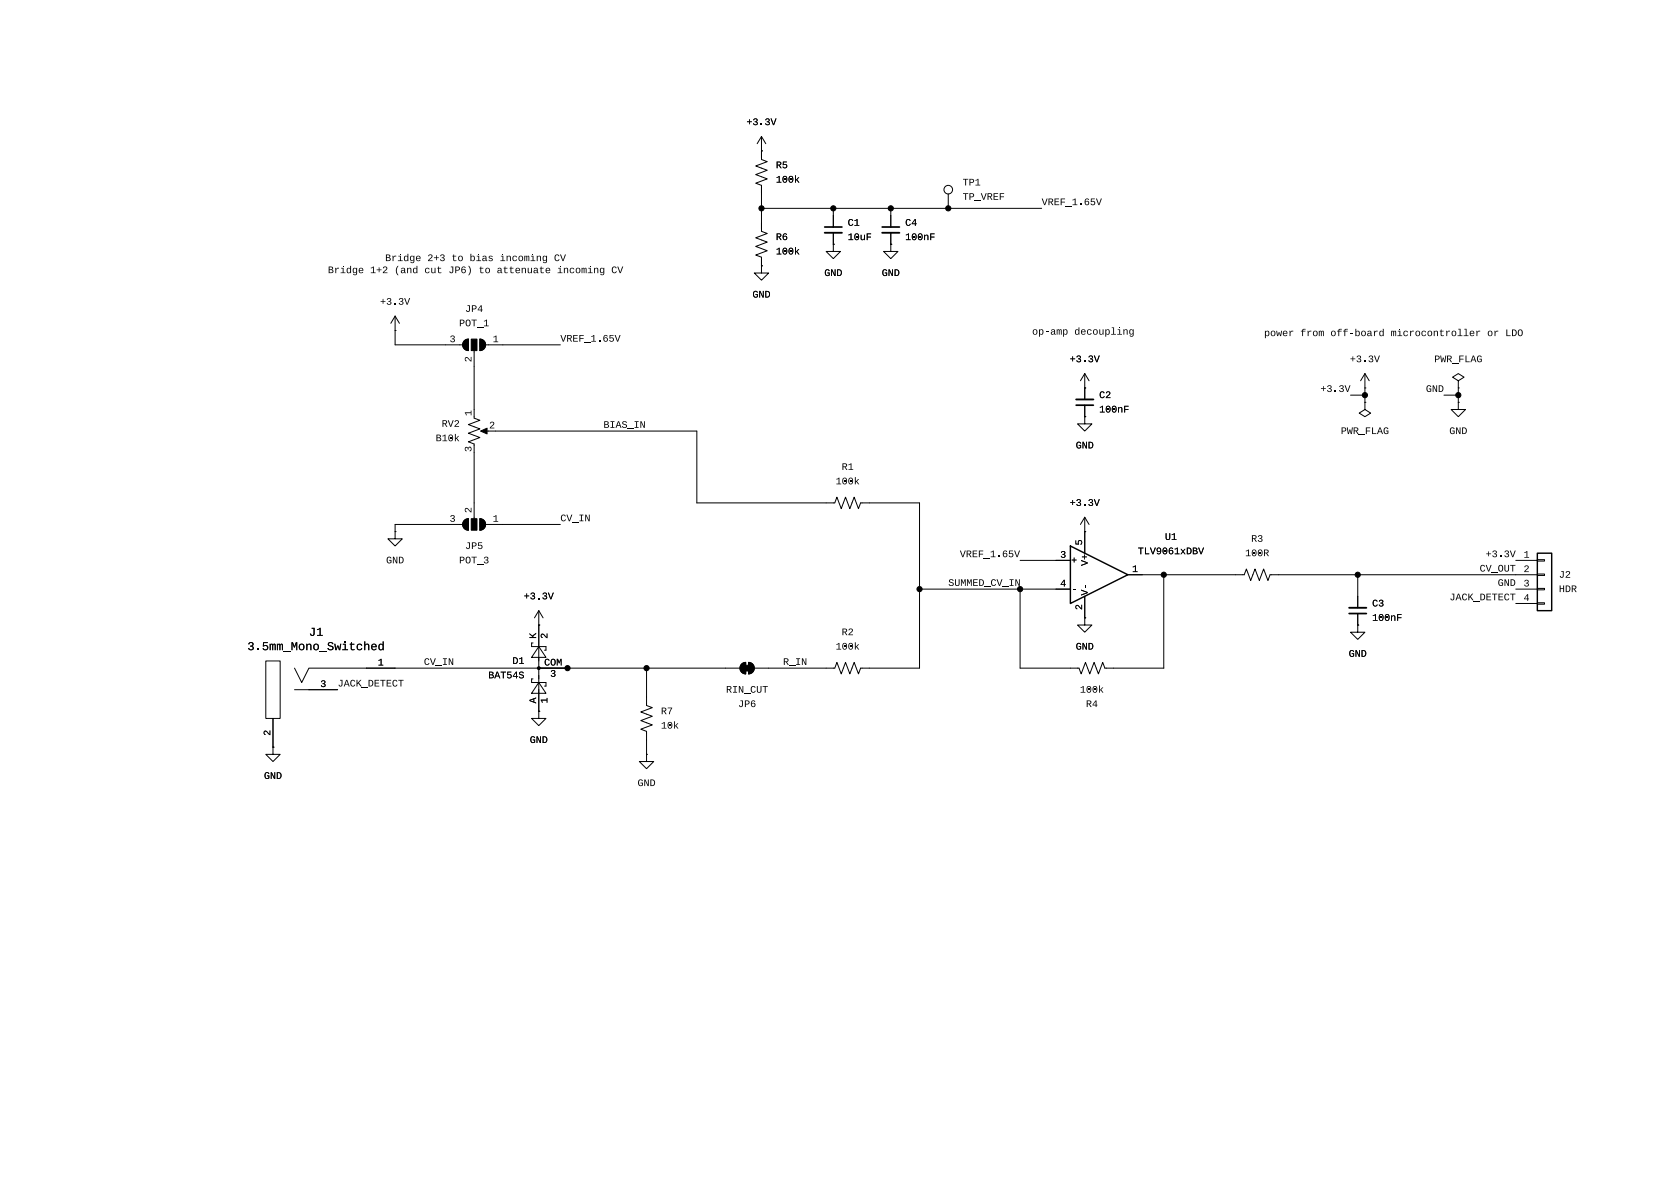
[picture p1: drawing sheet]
<svg xmlns="http://www.w3.org/2000/svg" width="297mm" height="210mm" viewBox="0 0 297 210" stroke-linecap="round" stroke-linejoin="round" font-family="sans-serif">
<g fill="none" stroke="#000" stroke-width=".18">
<path d="M134.6 26.7h.1M134.6 24.1v4.1l1 .4-2 .7 2 .8-2 .8 2 .7-2 .8 1 .4v8.1l1 .4-2 .7 2 .8-2 .8 2 .7-2 .8 1 .4v1.5M134.6 24.1l-.7 1.3M134.6 24.1l.8 1.3M134.6 36.8h49.5M147.3 36.8v3.3M157.5 36.8v3.3M167.6 34.3v2.5M69.8 58.4h.1M69.8 55.9v5.1h12M69.8 55.9l-.7 1.3M69.8 55.9l.8 1.3"/>
<path d="M84.8 59.9a1.02 1.02 0 0 1 1 1.1 1.02 1.02 0 0 1-1 1zM134.6 47v1.3h1.3l-1.3 1.2-1.3-1.2h1.3M134.6 47h.1M147.3 43.2v1.3h1.3l-1.3 1.2-1.3-1.2h1.3M147.3 43.2h.1M147.3 41.1v2.1M157.5 43.2v1.3h1.2l-1.2 1.2-1.3-1.2h1.3M157.5 43.2h.1M157.5 41.1v2.1M82.1 60.2l.7-.3v2.1a1.02 1.02 0 0 1-.9-.7 1.02 1.02 0 0 1 .2-1.1zM83.8 73.9l1 .4-2 .8 2 .7-2 .8 2 .7-2 .8 1 .4M83.8 62v10.4"/>
<path d="M85.3 76.2h1.1M85.9 61h13.2M87.6 76.2h35.6v12.7h24.4l.4-1 .7 2 .8-2 .7 2 .8-2 .8 2 .3-1h10.5v29.2h-10.5l-.3 1-.8-2-.8 2-.7-2-.8 2-.7-2-.4 1h-14.3M191.8 73.7v1.2h1.2l-1.2 1.3-1.3-1.3h1.3M191.8 73.7h.1M191.8 68.6h.1M191.8 66v4.6M191.8 71.6v2.1M191.8 66l-.8 1.3M191.8 66l.7 1.3M238.8 69.9h2.5M241.3 68.6h.1"/>
<path d="M241.3 71.1v1.3l1 .6-1 .7-1-.7 1-.6M241.3 71.1h.1M241.3 66l-.8 1.3M241.3 66l.8 1.3M241.3 66v5.1M255.3 69.9h2.5M257.8 71.1v1.3h1.3l-1.3 1.3-1.3-1.3h1.3M257.8 71.1h.1M257.8 67.3l1-.6-1-.7-1 .7 1 .6v1.3M257.8 68.6h.1M257.8 68.6v2.5M69.8 94v1.3h1.3l-1.3 1.2-1.2-1.2h1.2"/>
<path d="M69.8 94h.1M81.8 92.7h-12v1.3M82.1 92l.7-.3v2a1.02 1.02 0 0 1-.9-.6 1.02 1.02 0 0 1 .2-1.1zM83.8 80v11.7M84.8 91.7a1.02 1.02 0 0 1 1 1 1.02 1.02 0 0 1-1 1zM85.9 92.7h13.2M180.3 99.1h8.9M191.8 94h.1M191.8 91.4v6.4M191.8 91.4l-.8 1.3M191.8 91.4l.7 1.3M268 99.1h3.8"/>
<path d="M271.8 98.9h1.2v.3h-1.2zM47 116.8h2.5v10.2h-2.5zM52.1 118.1l1.2 2.6 1.3-2.6h76.2M94.2 113.7h-.2v.6h2.5v.6h-.2M95.2 114.3l1.3 1.9h-2.5zM95.2 110.5h.1M95.2 108v17.7M95.2 108l-.7 1.2M95.2 108l.8 1.2M114.3 118.1v6.6l1 .4-2 .8 2 .7-2 .8 2 .7-2 .8 1 .4v4.1M131.1 117.4l.7-.3v2a1.02 1.02 0 0 1-.9-.6 1.02 1.02 0 0 1 .2-1.1zM132.3 117.1a1.02 1.02 0 0 1 1 1 1.02 1.02 0 0 1-1 1z"/>
<path d="M162.6 104.1h26.6M191.8 109.2v1.3h1.2l-1.2 1.3-1.3-1.3h1.3M191.8 109.2h.1M191.8 105.4v3.8M199.4 101.6h20.6l.3-1 .8 2 .8-2 .7 2 .8-2 .8 2 .3-1h47.3M205.7 101.6v16.5h-10.4l-.4-1-.7 2-.8-2-.7 2-.8-2-.8 2-.3-1h-10.5v-14M240 110.5v1.3h1.3l-1.3 1.2-1.2-1.2h1.2M240 110.5h.1M240 101.6v5.8M240 108.5v2M268 104.1h3.8M268 106.7h3.8"/>
<path d="M271.8 101.5h1.2v.2h-1.2zM271.8 104h1.2v.3h-1.2zM271.8 106.6h1.2v.2h-1.2zM48.3 132.1v1.3h1.2l-1.2 1.2-1.3-1.2h1.3M48.3 132.1h.1M48.3 127v5.1M52.1 121.9h7.6M94.2 120h-.2v.7h2.5v.6h-.2M95.2 125.7v1.3h1.3l-1.3 1.3-1.2-1.3h1.2M95.2 125.7h.1M95.2 120.7l1.3 1.9h-2.5zM114.3 133.4v1.2h1.3l-1.3 1.3-1.3-1.3h1.3"/>
<path d="M114.3 133.4h.1"/>
<circle cx="167.6" cy="33.5" r=".76"/>
</g>
<g fill="#000">
<path d="M136.2 20.9h.2l.4 1.1 .3-1.1h.2l-.5 1.2h-.1zM63.5 47.5l.1-.1a.43 .43 0 0 1 .5 0 .43 .43 0 0 1 .1 .5h-.6l.1 .3 .5-.1-.2 .2a.44 .44 0 0 1-.5-.1 .44 .44 0 0 1-.1-.5h.7a.26 .26 0 0 0-.3-.3 .26 .26 0 0 0-.2 .3h-.2zM71.5 52.7h.1l.4 1 .3-1h.2l-.4 1.2h-.2zM73.1 47.4l.3-.1 .2 .2v-.5h.2v1.3h-.2v-.2a.35 .35 0 0 1-.4 .2 .35 .35 0 0 1-.2-.5h.2a.26 .26 0 0 0 .2 .4 .26 .26 0 0 0 .2-.4 .26 .26 0 0 0-.2-.3 .26 .26 0 0 0-.2 .3h-.2zM73.6 45.3l.2-.1a.43 .43 0 0 1 .4 .1 .43 .43 0 0 1 .2 .4h-.7l.1 .3h.5l-.2 .1a.44 .44 0 0 1-.4 0 .44 .44 0 0 1-.2-.5h.7a.26 .26 0 0 0-.2-.3 .26 .26 0 0 0-.3 .3h-.2zM77.5 47.1h.1v.2h.4v.2h-.4v.6h.4a.3 .3 0 0 1-.3 .2 .3 .3 0 0 1-.2-.2v-.6h-.2v-.2h.2zM86.4 45.3l.3-.1 .4 .2h-.1l-.4-.1-.1 .2 .2 .1a.34 .34 0 0 1 .4 .4 .34 .34 0 0 1-.6 .1l-.1-.2 .3 .2 .3-.2-.5-.3zM95.6 47.1h.1v.2h.4v.2h-.4v.6h.4a.3 .3 0 0 1-.3 .2 .3 .3 0 0 1-.2-.2v-.6h-.2v-.2h.2zM96.1 45.3l.2-.1 .3 .2v-.2h.1v.9a.38 .38 0 0 1-.3 .4 .38 .38 0 0 1-.4-.2l.5 .1 .1-.4a.35 .35 0 0 1-.5 .1 .35 .35 0 0 1-.2-.4h.2a.27 .27 0 0 0 .3 .3 .27 .27 0 0 0 .1-.4l-.1-.3a.25 .25 0 0 0-.3 .1 .25 .25 0 0 0 0 .3h-.2zM96.6 47.5l.1-.1a.43 .43 0 0 1 .4 0 .43 .43 0 0 1 .2 .5h-.7l.2 .3 .5-.1-.3 .2a.44 .44 0 0 1-.4-.1 .44 .44 0 0 1-.1-.5h.6a.26 .26 0 0 0-.2-.3 .26 .26 0 0 0-.3 .3h-.1zM106.2 47.4l.3-.1 .2 .2v-.2h.1v1a.38 .38 0 0 1-.3 .4 .38 .38 0 0 1-.4-.3l.5 .1 .1-.4a.35 .35 0 0 1-.5 .1 .35 .35 0 0 1-.2-.4h.2a.27 .27 0 0 0 .3 .4 .27 .27 0 0 0 .2-.5l-.2-.2a.25 .25 0 0 0-.3 0 .25 .25 0 0 0 0 .3h-.2zM198.6 58.2h.1l.1 .2 .2-.2 .3 .1 .1 .9h-.2v-.6a.22 .22 0 0 0-.3-.3 .22 .22 0 0 0-.1 .3v.6h-.2z"/>
<path d="M199.8 58.3l.2-.1 .3 .2v-.2h.1v.9a.38 .38 0 0 1-.3 .4 .38 .38 0 0 1-.4-.2l.5 .1 .1-.4a.35 .35 0 0 1-.5 .1 .35 .35 0 0 1-.2-.4h.2a.27 .27 0 0 0 .3 .3 .27 .27 0 0 0 .2-.4l-.2-.3a.25 .25 0 0 0-.3 .1 .25 .25 0 0 0 0 .3h-.2zM233.1 58.5h.2v.1l.1-.1 .2 .1 .2-.1h.2v.9h-.1l-.1-.8-.1 .2v.6h-.2l-.1-.8-.1 .8h-.2zM242.9 58.5h.1v.2l.1-.1a.25 .25 0 0 1 .2-.1 .25 .25 0 0 1 .3 .1l-.5 .1v.7h-.2zM244 58.5h.2l.3 .1v-.5h.1v1.3h-.1v-.1a.35 .35 0 0 1-.5 .1 .35 .35 0 0 1-.2-.5h.2a.26 .26 0 0 0 .2 .4 .26 .26 0 0 0 .3-.4 .26 .26 0 0 0-.3-.3 .26 .26 0 0 0-.2 .3h-.2zM257.8 58.1h.4v1.2h.3v.1h-.8v-.1h.4v-1h-.3zM258.9 58.1h.4v1.2h.3v.1h-.8v-.1h.3v-1h-.2zM259.9 58.6l.2-.1a.43 .43 0 0 1 .4 0 .43 .43 0 0 1 .2 .5h-.7l.1 .3 .5-.1-.2 .2a.44 .44 0 0 1-.5-.1 .44 .44 0 0 1-.1-.4h.7a.26 .26 0 0 0-.3-.3 .26 .26 0 0 0-.2 .3h-.2zM261 58.5h.1l.1 .2v-.1a.25 .25 0 0 1 .3-.1 .25 .25 0 0 1 .2 .1l-.4 .1-.1 .7h-.2zM113.2 74.5h.2l.5 1v-1h.1v1.1h-.2l-.5-.9 .1 .9h-.2zM193.4 62.9h.2l.3 1 .4-1h.1l-.4 1.1h-.2zM237.7 68.1h.2l.3 1 .4-1h.2l-.5 1.2h-.2zM242.9 62.9h.2l.3 1 .4-1h.2l-.5 1.1h-.2z"/>
<path d="M193.4 88.3h.2l.3 1 .4-1h.1l-.4 1.1h-.2zM266.9 97.3h.2l.3 1 .4-1h.2l-.5 1.2h-.1zM67.1 113.9l.3-.1 .3 .2-.1-.6h.2v1.5h-.1v-.1a.43 .43 0 0 1-.6 .1 .43 .43 0 0 1-.2-.5h.2a.31 .31 0 0 0 .3 .4 .31 .31 0 0 0 .2-.4 .31 .31 0 0 0-.2-.5 .31 .31 0 0 0-.3 .5h-.2zM95.7 112.1l.3-.1 .6 .6v-.6h.2v.8l-.4-.2a.44 .44 0 0 0-.6-.4l-.1 .3 .2 .1v.2l-.3-.2zM96.9 104.8h.1l.4 1 .3-1h.2l-.4 1.1h-.2zM97.5 118.6a.35 .35 0 0 1 .5-.1 .35 .35 0 0 1-.1 .5 .36 .36 0 0 1 .2 .6 .36 .36 0 0 1-.5 0l-.2-.3h.1a.25 .25 0 0 0 .3 .3 .25 .25 0 0 0 .2-.3 .25 .25 0 0 0-.3-.2v-.1a.23 .23 0 0 0 .3-.1 .23 .23 0 0 0-.2-.4 .23 .23 0 0 0-.3 .3h-.1zM95.6 123.7h1v-.3h.2v.8h-.2v-.4h-.8l.1 .4h-.1z"/>
</g>
<path d="M189.2 96.5l10.2 5.1-10.2 5.1zM271.8 97.8h2.5v10.2h-2.5z" fill="none" stroke="#000" stroke-width=".25"/>
<path d="M145.8 40.1h3M156 40.1h3M190.2 71.6h3.1M238.5 108.5h3.1" fill="none" stroke="#000" stroke-width=".3"/>
<path d="M145.8 41.1h3M156 41.1h3M190.2 70.6h3.1M238.5 107.4h3.1" fill="none" stroke="#000" stroke-width=".33"/>
<g fill="#000" stroke="#000" stroke-width=".18">
<path d="M82.1 60.2l.7-.3v2.1a1.02 1.02 0 0 1-.9-.7 1.02 1.02 0 0 1 .2-1.1zM83.3 59.9h1v2.1h-1zM84.8 59.9a1.02 1.02 0 0 1 1 1.1 1.02 1.02 0 0 1-1 1zM85 76.2l1.1-.5v1zM82.1 92l.7-.3v2a1.02 1.02 0 0 1-.9-.6 1.02 1.02 0 0 1 .2-1.1zM83.3 91.7h1v2h-1zM84.8 91.7a1.02 1.02 0 0 1 1 1 1.02 1.02 0 0 1-1 1zM131.1 117.4l.7-.3v2a1.02 1.02 0 0 1-.9-.6 1.02 1.02 0 0 1 .2-1.1zM132.3 117.1a1.02 1.02 0 0 1 1 1 1.02 1.02 0 0 1-1 1zM131.6 117.6h1v1h-1z"/>
<circle cx="134.6" cy="36.8" r=".46"/>
<circle cx="147.3" cy="36.8" r=".46"/>
<circle cx="157.5" cy="36.8" r=".46"/>
<circle cx="167.6" cy="36.8" r=".46"/>
<circle cx="241.3" cy="69.9" r=".46"/>
<circle cx="257.8" cy="69.9" r=".46"/>
<circle cx="95.2" cy="118.1" r=".25"/>
<circle cx="100.3" cy="118.1" r=".46"/>
<circle cx="114.3" cy="118.1" r=".46"/>
<circle cx="162.6" cy="104.1" r=".46"/>
<circle cx="205.7" cy="101.6" r=".46"/>
<circle cx="240" cy="101.6" r=".46"/>
</g>
<g font-size="2.1">
<text x="54.6" y="113">J1</text>
<text x="43.7" y="115.5">3.5mm_Mono_Switched</text>
</g>
<g font-size="1.8">
<text x="132" y="22.6">+3.3V</text>
<text x="137.2" y="30.2">R5</text>
<text x="137.2" y="32.8">100k</text>
<text x="170.2" y="33.3">TP1</text>
<text x="170.2" y="35.8">TP_VREF</text>
<text x="149.9" y="40.4">C1</text>
<text x="160" y="40.4">C4</text>
<text x="184.1" y="36.5">VREF_1.65V</text>
<text x="68.1" y="46.6">Bridge</text>
<text x="75.5" y="46.6">2+3</text>
<text x="79.8" y="46.6">to</text>
<text x="83" y="46.6">bias</text>
<text x="88.3" y="46.6">incoming</text>
<text x="97.9" y="46.6">CV</text>
<text x="137.2" y="42.9">R6</text>
<text x="137.2" y="45.5">100k</text>
<text x="149.9" y="42.9">10uF</text>
<text x="160" y="42.9">100nF</text>
<text x="58" y="48.8">Bridge</text>
<text x="65.4" y="48.8">1+2</text>
<text x="69.7" y="48.8">(and</text>
<text x="75" y="48.8">cut</text>
<text x="79.3" y="48.8">JP6)</text>
<text x="84.6" y="48.8">to</text>
<text x="87.8" y="48.8">attenuate</text>
<text x="98.5" y="48.8">incoming</text>
<text x="108.1" y="48.8">CV</text>
<text x="133" y="53.1">GND</text>
<text x="145.7" y="49.3">GND</text>
<text x="155.9" y="49.3">GND</text>
<text x="67.2" y="54.4">+3.3V</text>
<text x="81.2" y="58.2">POT_1</text>
<text x="82.2" y="55.6">JP4</text>
<text x="182.5" y="59.6">op-amp</text>
<text x="189.9" y="59.6">decoupling</text>
<text x="223.5" y="59.9">power</text>
<text x="229.9" y="59.9">from</text>
<text x="235.2" y="59.9">off-board</text>
<text x="245.8" y="59.9">microcontroller</text>
<text x="262.9" y="59.9">or</text>
<text x="266.1" y="59.9">LDO</text>
<text x="79.5" y="60.7">3</text>
<text x="83.6" y="64" transform="rotate(-90 83.6 64)">2</text>
<text x="87.1" y="60.7">1</text>
<text x="99.1" y="60.6">VREF_1.65V</text>
<text x="189.1" y="64.5">+3.3V</text>
<text x="238.6" y="64.5">+3.3V</text>
<text x="253.5" y="64.5">PWR_FLAG</text>
<text x="194.3" y="70.9">C2</text>
<text x="233.4" y="69.5">+3.3V</text>
<text x="252.1" y="69.5">GND</text>
<text x="78.1" y="75.9">RV2</text>
<text x="83.6" y="73.6" transform="rotate(-90 83.6 73.6)">1</text>
<text x="86.5" y="75.9">2</text>
<text x="106.7" y="75.9">BIAS_IN</text>
<text x="194.3" y="73.4">100nF</text>
<text x="237" y="77.2">PWR_FLAG</text>
<text x="256.2" y="77.2">GND</text>
<text x="77" y="78.5">B10k</text>
<text x="83.6" y="79.9" transform="rotate(-90 83.6 79.9)">3</text>
<text x="148.8" y="83.6">R1</text>
<text x="190.2" y="79.8">GND</text>
<text x="147.7" y="86.1">100k</text>
<text x="189.1" y="89.9">+3.3V</text>
<text x="79.5" y="92.5">3</text>
<text x="83.6" y="90.7" transform="rotate(-90 83.6 90.7)">2</text>
<text x="87.1" y="92.5">1</text>
<text x="99.1" y="92.4">CV_IN</text>
<text x="205.9" y="95.9">U1</text>
<text x="68.3" y="100.1">GND</text>
<text x="81.2" y="100.1">POT_3</text>
<text x="82.2" y="97.5">JP5</text>
<text x="169.7" y="98.7">VREF_1.65V</text>
<text x="187.4" y="98.8">3</text>
<text x="189.4" y="100.1">+</text>
<text x="191.5" y="96.4" transform="rotate(-90 191.5 96.4)">5</text>
<text x="192.8" y="100" transform="rotate(-90 192.8 100)">V+</text>
<text x="200.1" y="101.3">1</text>
<text x="201.1" y="98.5">TLV9061xDBV</text>
<text x="220.1" y="98.8">100R</text>
<text x="221.2" y="96.3">R3</text>
<text x="261.6" y="101.3">CV_OUT 2</text>
<text x="262.6" y="98.7">+3.3V</text>
<text x="269.3" y="98.8">1</text>
<text x="92.6" y="106.4">+3.3V</text>
<text x="167.6" y="103.8">SUMMED_CV_IN</text>
<text x="187.4" y="103.9">4</text>
<text x="189.4" y="105.2">-</text>
<text x="191.5" y="107.8" transform="rotate(-90 191.5 107.8)">2</text>
<text x="192.8" y="105.3" transform="rotate(-90 192.8 105.3)">V-</text>
<text x="242.6" y="107.7">C3</text>
<text x="256.2" y="106.3">JACK_DETECT 4</text>
<text x="264.8" y="103.8">GND 3</text>
<text x="275.6" y="102.6">J2</text>
<text x="275.6" y="105.1">HDR</text>
<text x="95" y="112.9" transform="rotate(-90 95 112.9)">K</text>
<text x="148.8" y="112.8">R2</text>
<text x="242.6" y="110.2">100nF</text>
<text x="66.8" y="117.9">1</text>
<text x="74.9" y="117.8">CV_IN</text>
<text x="90.6" y="117.8">D1</text>
<text x="96.2" y="117.9">COM</text>
<text x="138.4" y="117.8">R_IN</text>
<text x="147.7" y="115.3">100k</text>
<text x="190.2" y="115.3">GND</text>
<text x="238.4" y="116.6">GND</text>
<text x="56.6" y="121.7">3</text>
<text x="59.7" y="121.6">JACK_DETECT</text>
<text x="86.3" y="120.4">BAT54S</text>
<text x="95" y="124.4" transform="rotate(-90 95 124.4)">A</text>
<text x="128.3" y="122.9">RIN_CUT</text>
<text x="130.5" y="125.5">JP6</text>
<text x="190.9" y="122.9">100k</text>
<text x="192" y="125.5">R4</text>
<text x="48" y="130.1" transform="rotate(-90 48 130.1)">2</text>
<text x="93.7" y="131.8">GND</text>
<text x="116.8" y="126.7">R7</text>
<text x="116.8" y="129.3">10k</text>
<text x="46.7" y="138.2">GND</text>
<text x="112.7" y="139.4">GND</text>
</g>
</svg>
